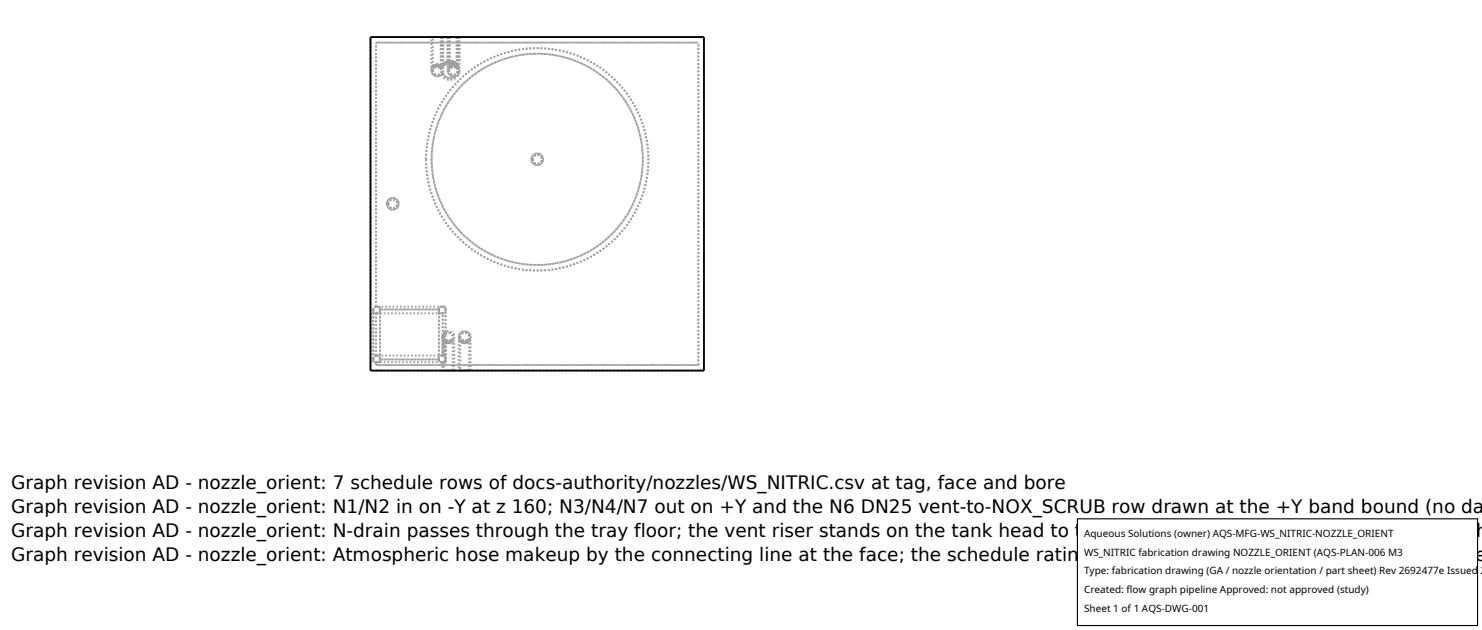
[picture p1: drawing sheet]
<svg xmlns="http://www.w3.org/2000/svg" width="212mm" height="90mm" viewBox="0 0 212 90" stroke-linecap="round" stroke-linejoin="round" font-family="sans-serif">
<g fill="none" stroke="#a0a0a0" stroke-width=".26" stroke-dasharray=".3 .3" stroke-linecap="butt">
<path d="M53.7 6.1h46M61.6 10.1l.2 .4 .3 .3 .5 .1 .5-.3M61.6 9.6v-4.3M61.6 5.3h1.4M61.6 9.6h.1M61.6 10.1l.2-.6 .6-.3 .6 .3 .3 .5-.2 .6-.6 .3-.6-.2-.3-.6M61.7 9.6h-.1M61.8 5.3h1.3M61.8 9.5v-4.2M61.8 9.5l.6-.3 .4 .1 .3 .2M61.8 10.1l.2-.5 .4-.2 .5 .2 .2 .5-.2 .4-.4 .2-.5-.2-.2-.4M61.8 10.1l.2 .4 .3 .2 .4-.1 .3-.2"/>
<path d="M62 9.6l.4-.2 .5 .2M62 9.6h.9M62.4 9.2l-.4 .1-.3 .3M62.4 9.4l-.4 .2M62.9 9.6l-.5-.2-.4 .2M62.9 9.6l-.5-.2M62.9 9.6h-.9M62.9 9.1h.1M62.9 5.3h.1M62.9 5.3v3.8M63 5.3v3.8M63 9.7l-.3-.2-.4-.1-.3 .3-.2 .4"/>
<path d="M63 10.4l.1-.3-.1-.4M63 9.7v.7M63.1 9.5l-.5-.3-.5 .1-.3 .3-.2 .5M63.1 10.6l.6 .6 .8 .2 .7-.4 .4-.8M63.1 10.6l.1-.3M63.1 9.5l.5-.6 .7-.2M63.1 9.5l-.7-.3M63.1 9.5l.2-.4M63.1 9.5a.84 .84 0 0 0-1.4 .1M63.1 9.5l-.3-.2-.4-.1-.6 .3M63.1 5.3h-1.3M63.1 5.3v4.2"/>
<path d="M63.2 9.1h.1M63.2 5.3h2.1M63.2 5.3v3.8M63.2 10.3l.3 .5 .5 .3h.5l.5-.2M63.2 10.3v-.5M63.2 9.8l.4-.6 .7-.2M63.2 9.8l-.1-.3M63.3 5.3h.7M63.3 5.3v3.8M63.3 9.1h-.3M63.3 5.3h-1.7M63.3 9.1l-.2 .4"/>
<path d="M63.3 9.1h-.1M63.3 9.1h-.4M63.3 9.1l.4-.3 .6-.1 .5 .1 .4 .3M63.8 9.1l.2-.1M63.8 9.1l.5-.1 .5 .1M63.8 9.1h1M63.9 10.1l.1 .3 .3 .3 .3 .2h.4M63.9 9h.6l.5 .2M63.9 9l-.1 .1M63.9 9.1h.1M63.9 9.1h-.1M63.9 9v.1"/>
<path d="M63.9 9.6v-.6M63.9 8.8l.5-.1 .5 .2 .4 .3 .2 .4M63.9 8.8v-3.5M63.9 5.3h1.4M63.9 5.3h-.7M63.9 8.8l-.6 .3M63.9 5.3v3.5M63.9 9.6h.2M63.9 10.1l.2-.6 .6-.3 .6 .2 .3 .6-.2 .6-.6 .3-.6-.2-.2-.3-.1-.3M64 9v.1M64 9.1h-.2M64 5.3v3.4"/>
<path d="M64 8.7l-.7 .4M64.1 9.6h-.2M64.2 10.1l.1-.5 .5-.2 .4 .2 .2 .4-.2 .5-.4 .2-.4-.2-.2-.4M64.2 10.1l.1 .3 .3 .2 .4 .1 .3-.3M64.2 9h.4l.4 .2M64.2 9.5l.3-.2 .5-.1M64.2 5.3v3.4M64.2 9v.5M64.2 9.1h.1M64.2 9v.1M64.3 5.3v3.4M64.3 9v.1"/>
<path d="M64.3 9l.5 .1M64.3 9h-.3M64.3 8.7v.3M64.3 8.7h-.3M64.3 9l-.5 .1M64.3 8.7l-.5 .1-.5 .3M64.3 9.6l.5-.2 .4 .2M64.3 9.6h.9M64.8 9.2l-.4 .1-.3 .3M64.8 9.4l-.5 .2M64.8 9.1l-.5-.1M64.8 9.1h-.6"/>
<path d="M64.8 9.1l-.6-.1M64.8 9.1h-.5M65 10.9l.4-.2 .2-.5M65 10.9l-.5 .2h-.5l-.5-.3-.3-.5M65 9.2l-.5-.2h-.5l-.5 .3-.3 .5M65 9.2h-.4l-.3 .2-.3 .3-.1 .4M65 9.2h-.2M65 9.2h-.5l-.3 .3M65 9.2l-.7-.2M65.2 5.3h-1M65.2 5.3v3.8M65.2 9.1l-.5-.3-.5-.1"/>
<path d="M65.2 9.6l-.4-.2-.5 .2M65.2 9.6l-.4-.2M65.2 9.6h-.9M65.2 9.1l-.4-.3-.5-.1M65.2 9.1h.4M65.2 9.1h.1M65.2 9.1l.2 .2M65.3 9.7l-.3-.2h-.4l-.3 .2-.1 .4M65.3 10.4l.1-.3-.1-.4M65.3 9.7v.7M65.3 10.4v-.7M65.3 9.4l-.7-.2-.5 .4"/>
<path d="M65.3 9.2v.2M65.3 9.2l.3 .7M65.3 5.3v3.8M65.4 5.3h-1.1M65.4 5.3v3.8M65.4 9.1h-.2M65.4 9.3l-.5-.4-.6-.2M65.4 5.3v4M65.5 9.1h-.2M65.5 5.3v3.8M65.5 5.3h.1M65.5 9.6l-.2-.4"/>
<path d="M65.5 9.6h.1M65.6 9.9l-.4-.8-.7-.4-.8 .2-.6 .6M65.6 10.2v-.3M65.6 10.2l-.4 .8-.7 .4-.8-.2-.6-.6M65.6 9.9l-.3-.5M65.6 5.3h-2.7M65.6 9.1h-.1M65.6 5.3v3.8M65.6 9.6h-.1M65.6 5.3h-1.6M65.6 5.3v4.3M99.7 6.1h-46"/>
<path d="M100.5 5.3h-47.6M55.2 29.1l.3 .6 .6 .2 .5-.1 .3-.7-.2-.6-.6-.2-.6 .2-.3 .6M55.2 29.1l.3-.6 .6-.2 .5 .2 .3 .6-.2 .6-.6 .2-.6-.2-.3-.6M55.5 29.1l.1-.4 .5-.2 .4 .1 .2 .5-.1 .4-.5 .2-.4-.1-.2-.5M55.5 29.1l.1 .4 .5 .2 .4-.1 .2-.5-.1-.4-.5-.2-.4 .1-.2 .5M60.9 22.8v1.6l.3 1.4 .4 1.7 .5 1.3 .6 1.5 .8 1.3 .9 1.2 1.1 1.2 1.1 1 1.3 .9 1.3 .8 1.4 .7 1.5 .5 1.6 .4 3 .3h1.6l1.5-.3 1.5-.4 1.5-.5 1.5-.7 1.3-.8 1.3-.9 1.1-1 1-1.2 .9-1.2 .8-1.3 .7-1.5 .5-1.3 .4-1.7 .3-2.9-.1-1.6-.2-1.6-.4-1.7-.5-1.3-.7-1.5-.8-1.3-.9-1.2-1-1.2-1.1-1-1.3-.9-1.3-.8-1.5-.7-1.5-.5-1.5-.4-3-.3-1.6 .1-1.5 .2-1.6 .4-1.5 .5-1.4 .7-1.3 .8-1.3 .9-1.1 1-1.1 1.2-.9 1.2-.8 1.3-.6 1.5-.5 1.3-.4 1.7-.3 1.5v1.6M60.9 22.8v-1.6l.3-1.5 .4-1.7 .5-1.3 .6-1.5 .8-1.3 .9-1.2 1.1-1.2 1.1-1 1.3-.9 1.3-.8 1.4-.7 1.5-.5 1.6-.4 3-.3 1.6 .1 1.5 .2 1.5 .4 1.5 .5 1.5 .7 1.3 .8 1.3 .9 1.1 1 1 1.2 .9 1.2 .8 1.3 .7 1.5 .5 1.3 .4 1.7 .3 3-.1 1.6-.2 1.5-.4 1.7-.5 1.3-.7 1.5-.8 1.3-.9 1.2-1 1.2-1.1 1-1.3 .9-1.3 .8-1.5 .7-1.5 .5-1.5 .4-3 .3h-1.6l-1.5-.3-1.6-.4-1.5-.5-1.4-.7-1.3-.8-1.3-.9-1.1-1-1.1-1.2-.9-1.2-.8-1.3-.6-1.5-.5-1.3-.4-1.7-.3-1.4v-1.6M61.6 22.8l.1-1.6 .3-1.5 .8-2.8 1.3-2.5 .9-1.1 1-1.1 1.1-1 1.1-.9 1.3-.8 1.3-.6 2.8-.9 1.4-.2 1.6-.1h1.5l1.5 .3 1.4 .3 1.4 .5 1.5 .7 1.3 .8 2.2 1.8 1 1 .8 1.2 .8 1.3 .7 1.4 .8 2.8 .3 2.9-.1 1.5-.2 1.5-.8 2.7-.6 1.4-.8 1.2-1.8 2.3-1.1 1-1.2 .9-2.5 1.4-1.4 .5-1.5 .4-1.4 .2-1.6 .1-2.8-.2-2.8-.8-1.4-.6-1.3-.8-1.3-.9-1.1-1-1.8-2.3-.9-1.3-.6-1.3-.8-2.8-.3-1.5-.1-1.5M61.6 22.8l.1 1.5 .3 1.5 .8 2.8 1.3 2.5 .9 1.1 1 1.1 1.1 1 1.1 .9 1.3 .8 1.3 .6 2.8 .9 1.4 .2 1.6 .1h1.5l1.5-.2 1.4-.4 1.4-.5 1.5-.7 1.3-.8 2.2-1.8 1-1 .8-1.2 .8-1.3 .7-1.4 .8-2.8 .3-2.9-.1-1.5-.2-1.5-.8-2.7-.6-1.4-.8-1.2-1.8-2.3-1.1-1-1.2-.9-2.5-1.4-1.4-.5-1.5-.4-1.4-.2-1.6-.1-2.8 .2-2.8 .8-1.4 .6-1.3 .8-1.3 1-1.1 .9-1.8 2.3-.9 1.3-.6 1.3-.8 2.8-.3 1.5-.1 1.6M75.9 22.8l.2 .5 .6 .3 .6-.2 .3-.6-.2-.6-.6-.3-.7 .3-.2 .6M75.9 22.8l.2-.6 .6-.3 .6 .2 .3 .6-.2 .6-.6 .3-.7-.2-.2-.6M76.1 22.8l.2-.5 .4-.2 .5 .2 .2 .4-.2 .5-.5 .2-.4-.2-.2-.4"/>
<path d="M76.1 22.8l.2 .4 .4 .2 .5-.2 .2-.4-.2-.5-.5-.2-.4 .2-.2 .5M52.9 52.9v-47.6M53.3 51.2l.1 .4 .3 .1M53.3 44.3l.1 .3 .3 .1M53.3 44.7h.5M53.3 50.8v-6.1M53.3 51.2v-.4M53.3 51.7v-.5M53.3 51.7v-7.9M53.3 44.7v-.4M53.3 44.3v-.5M53.3 51.2l.2 .4 .3 .1"/>
<path d="M53.3 44.3l.2 .3 .3 .1M53.7 52.1v-.4M53.7 50.8l-.3 .1-.1 .3M53.7 50.8v-6.1M53.7 43.8l-.3 .2-.1 .3M53.7 43.8v-37.7M53.7 52.1h46M53.7 51.7l.4-.1 .2-.3M53.7 44.7l.4-.1 .2-.4M53.8 51.7l.3-.1 .2-.4M53.8 44.7h.5M53.8 50.8h-.5"/>
<path d="M53.8 50.8l-.3 .1-.2 .3M53.8 43.8l-.3 .1-.2 .4M53.8 43.8h-.5M53.8 51.7h-.5M53.8 44.7l.3-.1 .2-.3M54.3 44.2l-.2-.3-.4-.1M54.3 51.3h8.4M54.3 44.2h8.4M54.3 51.3l-.2-.4-.4-.1M54.3 51.7v-.9M54.3 51.7h-.5M54.3 51.2l-.2-.3-.3-.1"/>
<path d="M54.3 50.8h-.5M54.3 50.8v-6.1M54.3 43.8h-.5M54.3 43.8h-1M54.3 51.7v-7.9M54.3 51.7h-1M54.3 43.8v.9M54.3 44.3l-.2-.4-.3-.1M54.3 51.7h8.4M54.3 44.7h8.4M62.7 51.7v-7.9M62.7 50.8v.9"/>
<path d="M62.7 50.8v-6.1M62.7 44.7v-.9M62.7 50.8h-8.4M62.7 51.2l.1 .4 .4 .1M62.7 43.8h-8.4M62.7 44.3l.1 .3 .4 .1M62.7 44.7h.5M62.7 51.2v.1M62.7 51.3l.3 .4 .5-.1 .1-.2v-.3l-.4-.3M62.7 44.2v.1M62.7 44.2h-8.4M62.7 51.3h-8.4"/>
<path d="M63.2 44.7l.3-.1 .1-.3M63.2 44.7h.4M63.2 43.8h-.5M63.2 50.8h-.5M63.2 50.8l-.4 .1-.1 .3M63.2 51.7h-.5M63.2 43.8l-.4 .1-.1 .4M63.2 48.2v.2M63.2 48.2l.1 .4M63.2 48.2l.1 .4 .3 .3M63.2 48.2l.2-.6 .6-.3 .6 .3 .3 .5-.2 .6-.6 .3-.7-.2-.2-.6M63.2 50.8l.3 .1 .1 .3-.1 .4-.3 .1"/>
<path d="M63.2 48.6v2.2M63.2 51.7v1.2M63.2 52.9h1.7M63.2 50.8v-2.2M63.2 44.7l.4-.3-.1-.5-.2-.1h-.3l-.3 .4M63.2 50.8v-2.4M63.2 47.9v-3.2M63.2 48.4l.4 .5 .6 .1 .5-.3 .2-.5-.2-.6-.5-.3-.6 .1-.4 .5M63.2 47.9v.3M63.3 48.6l.3 .3 .4 .1M63.3 48.6h-.1M63.4 48.2l.2-.5 .4-.2 .5 .2 .2 .5-.2 .4-.5 .2-.4-.2-.2-.4"/>
<path d="M63.4 48.2l.2 .4 .4 .2 .5-.2 .2-.4-.2-.5-.5-.2-.4 .2-.2 .5M63.4 48.2l.2 .4M63.4 52.9h1.3M63.4 48.7v2.1M63.4 51.7v1.2M63.4 50.9v-.1M63.4 51.6v.1M63.4 50.9l.2 .3-.2 .4M63.4 51.6l.2-.4M63.4 48.7l.2 .2M63.4 50.8v-2.1M63.6 48.6l.4 .2"/>
<path d="M63.6 48.9l.7 .1 .5-.4M63.6 47.4l-.3 .3-.1 .5M63.6 47.4v-3.6M63.6 44.3v-.5M63.6 44.7v-.4M63.6 47.4v-2.7M63.6 43.8h-.4M63.6 44.3l-.1-.4-.3-.1M63.6 43.8h-.9M63.6 51.7h-.9M63.6 51.7h-.4M63.6 48.6l.5 .2 .4-.2"/>
<path d="M63.6 47.7l-.2 .5M63.6 48.6v-.9M63.6 48.6h.9M63.6 51.7v-2.8M63.6 48.9l.6 .1 .5-.3M63.6 48.9v2.8M63.6 51.7h-.2M63.6 51.2l-.2-.3M63.6 51.7v-.5M63.6 51.2v-.4M63.6 50.8v-1.9M63.6 50.8h-.2"/>
<path d="M64 49l.4-.1 .4-.3M64 48.8l.5-.2M64.5 48.6l-.4 .2-.5-.2M64.5 48.6h-.9M64.7 52.9h-1.3M64.7 48.7l-.6 .3-.4-.1-.3-.2M64.7 52.9v-4.2M64.8 48.6h.1M64.9 48.6h-.1M64.9 52.9h-1.7M64.9 52.9v-4.3M65.5 48.2l.2 .5 .6 .3 .6-.2 .3-.6-.2-.6-.6-.3-.6 .2-.2 .3-.1 .4"/>
<path d="M65.5 48.2l.2-.6 .6-.3 .6 .2 .3 .6-.2 .6-.6 .3-.6-.2-.2-.3-.1-.3M65.5 48.6h.1M65.5 48.6v4.3M65.5 52.9h1.7M65.6 48.6l.4 .3 .4 .1M65.6 48.6a.85 .85 0 0 0 1.5 0M65.6 48.6h-.1M65.7 52.9h1.3M65.7 48.7l.6 .3 .4-.1 .3-.2M65.7 48.7v4.2M65.7 48.2l.2-.5 .5-.2 .4 .2 .2 .4-.2 .5-.4 .2-.5-.2-.2-.4M65.7 48.2l.2 .4 .5 .2 .4-.2 .2-.4-.2-.5-.4-.2-.5 .2-.2 .5"/>
<path d="M65.9 48.6l.5 .2 .4-.2M65.9 48.6l.5 .2M65.9 48.6h.9M66.4 49l.4-.1 .3-.3M66.4 48.8l.4-.2M66.8 48.6l-.4 .2-.5-.2M66.8 48.6h-.9M67 52.9h-1.3M67 48.7l-.6 .3-.4-.1-.3-.2M67 52.9v-4.2M67.1 48.6h.1M67.2 48.6h-.1"/>
<path d="M67.2 52.9h-1.7M67.2 52.9v-4.3M99.7 52.1h-46M99.7 52.1v-46M100.5 52.9v-47.6M100.5 52.9h-47.6"/>
</g>
<path d="M52.9 5.3h47.6v47.6h-47.6z" fill="none" stroke="#000" stroke-width=".26"/>
<path d="M153.9 74.1h57.1v15.2h-57.1z" fill="#fff" stroke="#000" stroke-width=".16"/>
<g font-size="2.6">
<text x="1.6" y="69.8">Graph revision AD - nozzle_orient: 7 schedule rows of docs-authority/nozzles/WS_NITRIC.csv at tag, face and bore</text>
<text x="1.6" y="73.3">Graph revision AD - nozzle_orient: N1/N2 in on -Y at z 160; N3/N4/N7 out on +Y and the N6 DN25 vent-to-NOX_SCRUB row drawn at the +Y band bound (no da</text>
<text x="1.6" y="76.7">Graph revision AD - nozzle_orient: N-drain passes through the tray floor; the vent riser stands on the tank head to the envelope top (its 800 datum predates th</text>
<text x="1.6" y="80.2">Graph revision AD - nozzle_orient: Atmospheric hose makeup by the connecting line at the face; the schedule rating column (Class 150) carried verbatim as te</text>
</g>
<g font-size="1.4">
<text x="154.8" y="76.6">Aqueous Solutions (owner) AQS-MFG-WS_NITRIC-NOZZLE_ORIENT</text>
<text x="154.8" y="79.3">WS_NITRIC fabrication drawing NOZZLE_ORIENT (AQS-PLAN-006 M3</text>
<text x="154.8" y="82">Type: fabrication drawing (GA / nozzle orientation / part sheet) Rev 2692477e Issued 2</text>
<text x="154.8" y="84.7">Created: flow graph pipeline Approved: not approved (study)</text>
<text x="154.8" y="87.4">Sheet 1 of 1 AQS-DWG-001</text>
</g>
</svg>
